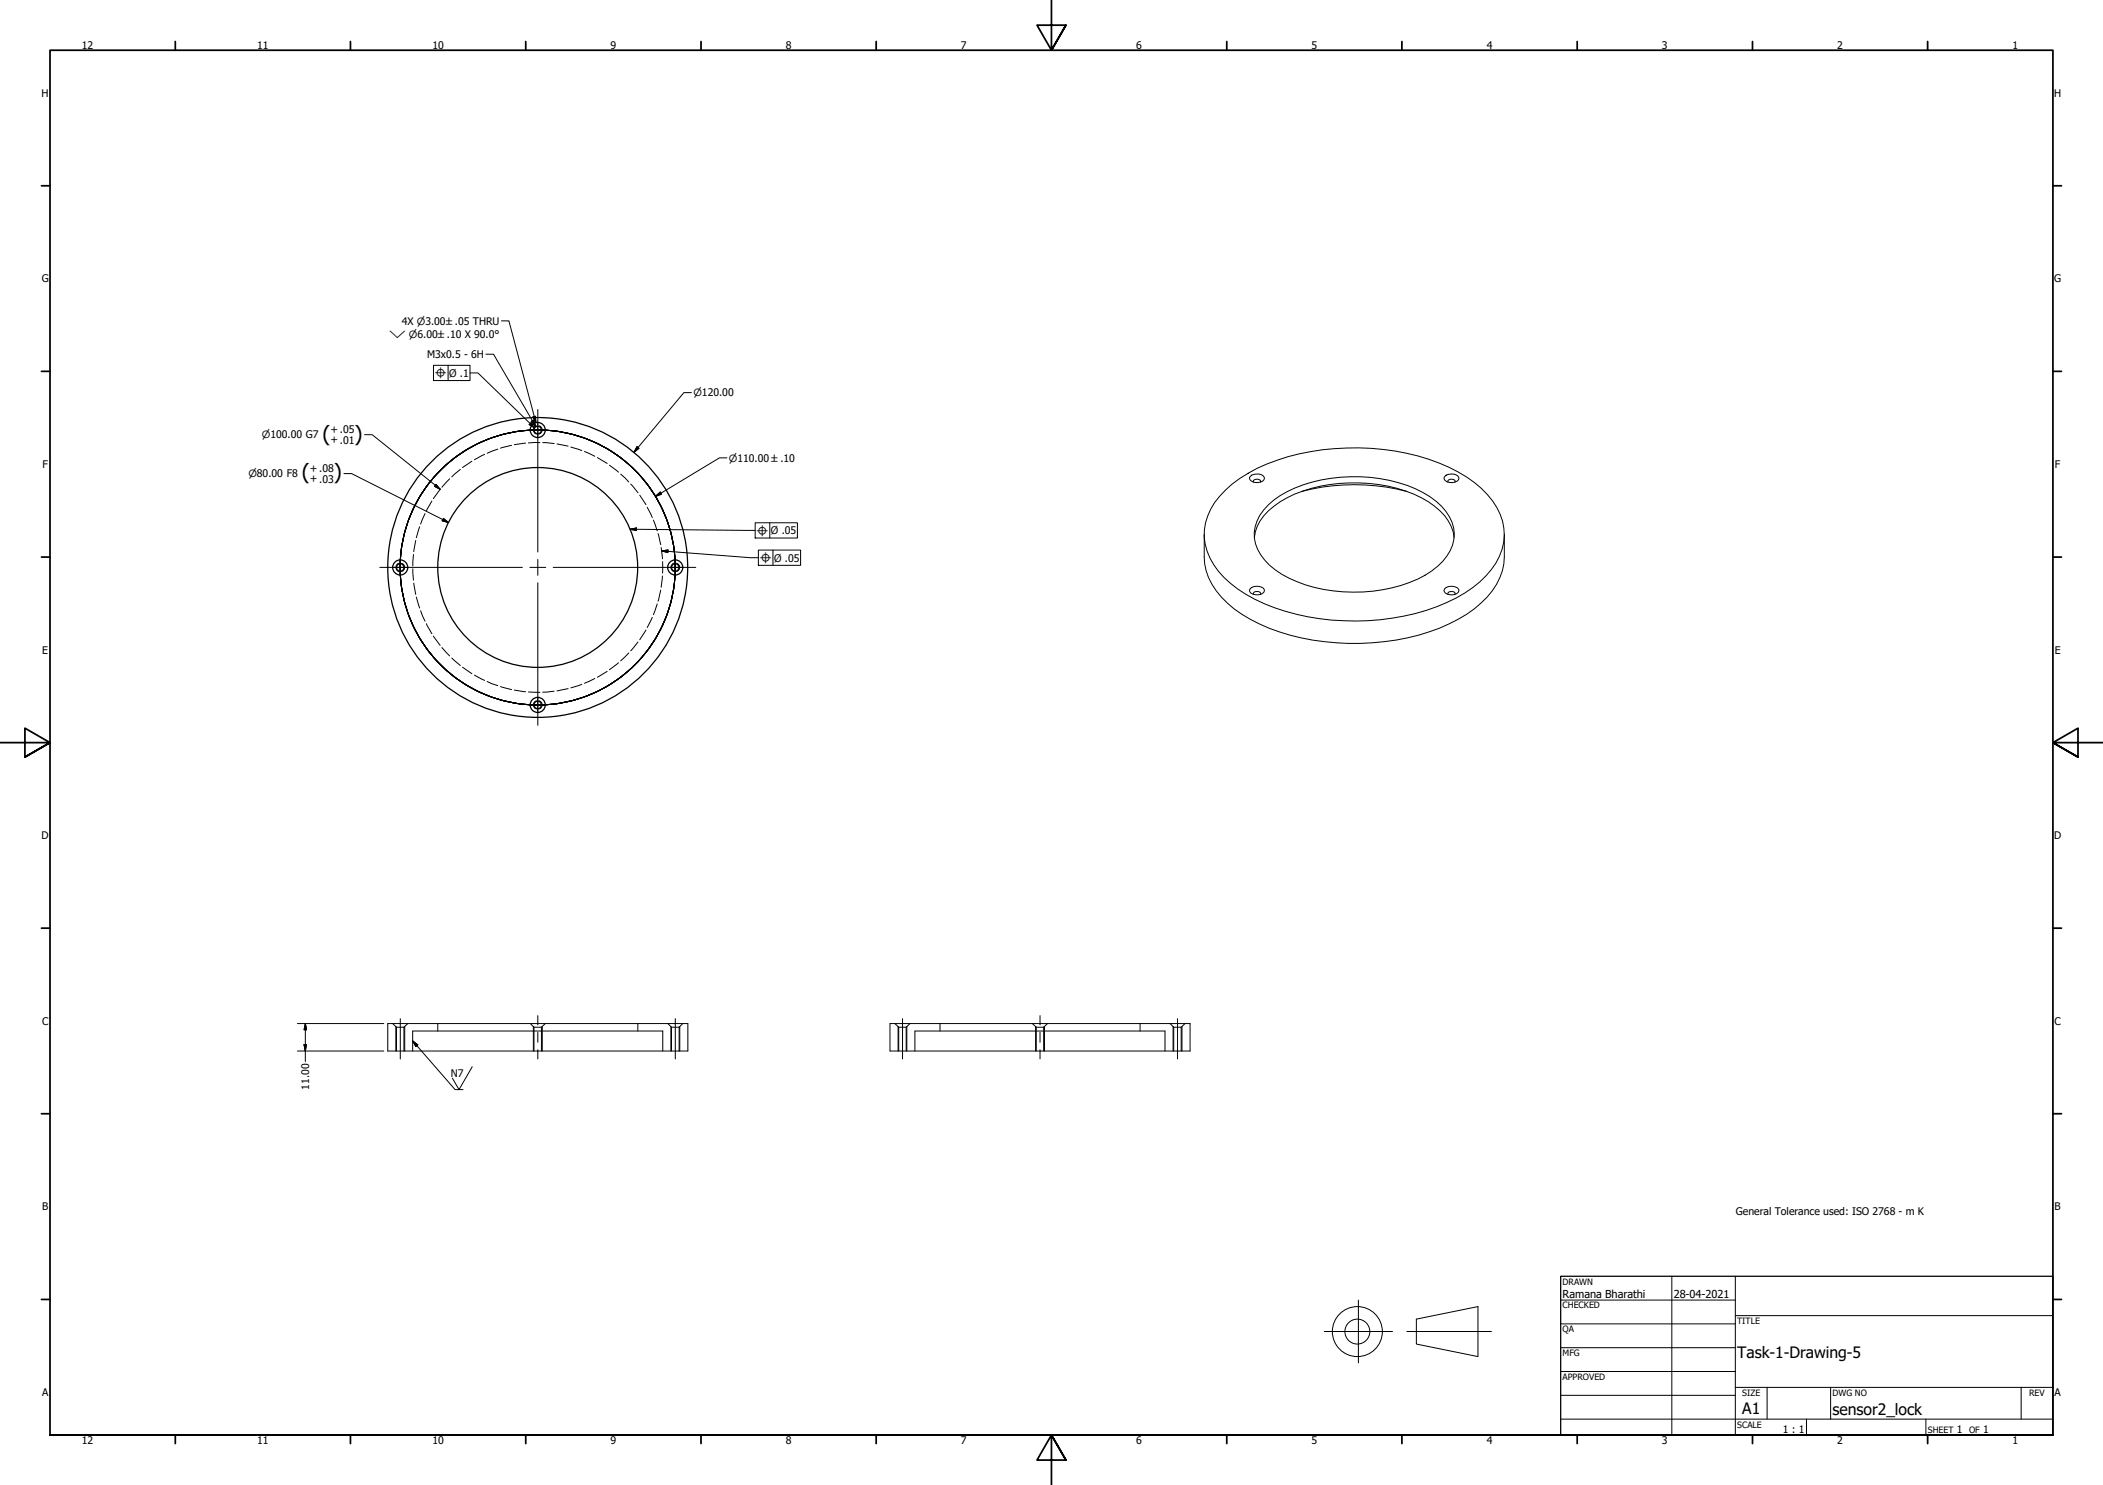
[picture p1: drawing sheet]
<svg xmlns="http://www.w3.org/2000/svg" width="841mm" height="594mm" viewBox="0 0 841 594" stroke-linecap="round" stroke-linejoin="round" font-family="sans-serif">
<!-- layer: 0 -->
<g fill="none" stroke="#000" stroke-width=".4">
<path d="M490.2 196a61.3 61.3 0 0 1 29.3-14.4 97.1 97.1 0 0 1 59.9 5.3 39 39 0 0 1 20.5 18.9 22.1 22.1 0 0 1-5.7 24.6 58.9 58.9 0 0 1-28.2 15.1 95.8 95.8 0 0 1-64.2-5.8 36.1 36.1 0 0 1-19.1-19.3 21.7 21.7 0 0 1 5.1-21.9zM500 190.6a4.1 4.1 0 0 1 5.6 .3 1.65 1.65 0 0 1-1.7 2 3 3 0 0 1-4.2-1.7zM501.3 192.9a1.45 1.45 0 0 1 1.4-1.2 1.45 1.45 0 0 1 1.4 1.2M520.7 196.6a83.2 83.2 0 0 1 41.8 0M577.8 190.6a4.1 4.1 0 0 1 5.6 .3 1.65 1.65 0 0 1-1.7 2 3 3 0 0 1-4.2-1.7zM579.1 192.9l-.1-.5a1.84 1.84 0 0 1 3 0l-.1 .5M481.6 213.8v9a27.2 27.2 0 0 0 12 20.8 77.5 77.5 0 0 0 40.8 13.5 90.4 90.4 0 0 0 48.7-9.4 34.3 34.3 0 0 0 17.7-19.4l.8-5.5v-9M501.6 215a17.9 17.9 0 0 1 7.9-12.5 54.4 54.4 0 0 1 34.1-9.3 53.1 53.1 0 0 1 30.1 9.3 18.5 18.5 0 0 1 7.8 12.5M507.2 202a47.1 47.1 0 0 1 28.9-11.1 58.1 58.1 0 0 1 35.8 7.8 19.6 19.6 0 0 1 9.7 14.8 18.1 18.1 0 0 1-9.1 14.9 57.8 57.8 0 0 1-35.4 8.4 50 50 0 0 1-29.4-10.7 16 16 0 0 1-5.7-15.4 17.3 17.3 0 0 1 5.2-8.7zM500 235.5a4.1 4.1 0 0 1 5.6 .3 2 2 0 0 1-2.6 2.2 2.86 2.86 0 0 1-3.3-1.9zM501.3 237.8l-.1-.4a1.84 1.84 0 0 1 3 0l-.1 .4M577.8 235.5a4.1 4.1 0 0 1 5.6 .3 1.73 1.73 0 0 1-1.7 2 3.2 3.2 0 0 1-4.2-1.7z"/>
<path d="M579.1 237.8l-.1-.4a1.84 1.84 0 0 1 3 0l-.1 .4M155.1 409.5h120v11h-120zM157 409.5l1.6 1.4M158.3 410.7v9.8M158.6 410.9h2.9M158.6 410.9v9.6M161.5 410.9v9.6M161.9 410.7v9.8M163.1 409.5l-1.6 1.4M175.1 409.5v3M212.1 409.5l1.5 1.4M213.3 410.7v9.8"/>
<path d="M213.6 410.9h2.9M213.6 410.9v9.6M216.5 410.9v9.6M216.9 410.7v9.8M218.1 409.5l-1.6 1.4M255.1 409.5v3M267.1 409.5l1.4 1.4M268.3 410.7v9.8M268.5 410.9h3.1M268.5 410.9v9.6M271.6 410.9v9.6M271.8 410.7v9.8"/>
<path d="M273 409.5l-1.4 1.4M355.9 409.5h120v11h-120zM357.9 409.5l1.5 1.4M359.2 410.7v9.8M359.4 410.9h3M359.4 410.9v9.6M362.4 410.9v9.6M362.6 410.7v9.8M363.9 409.5l-1.5 1.4M375.9 409.5v3M412.9 409.5l1.5 1.4M414.1 410.7v9.8"/>
<path d="M414.4 410.9h3M414.4 410.9v9.6M417.4 410.9v9.6M417.7 410.7v9.8M418.9 409.5l-1.5 1.4M455.9 409.5v3M467.9 409.5l1.5 1.4M469.1 410.7v9.8M469.4 410.9h3M469.4 410.9v9.6M472.4 410.9v9.6M472.7 410.7v9.8"/>
<path d="M473.9 409.5l-1.5 1.4M165 420.5v-8h100v8M365.9 420.5v-8h100v8"/>
</g>
<!-- layer: Visible (ANSI) -->
<g fill="none" stroke="#000" stroke-width=".51">
<circle cx="215" cy="172" r="1.49"/>
<circle cx="215" cy="172" r="3"/>
<circle cx="160.1" cy="227" r="1.49"/>
<circle cx="160.1" cy="227" r="3"/>
<circle cx="215" cy="227" r="40"/>
<circle cx="215" cy="227" r="60"/>
<circle cx="270" cy="227" r="1.49"/>
<circle cx="270" cy="227" r="3"/>
<circle cx="215" cy="282" r="1.49"/>
<circle cx="215" cy="282" r="3"/>
</g>
<!-- layer: Hidden (ANSI) -->
<g fill="none" stroke="#000" stroke-width=".4">
<path d="M199.1 179.7l-4.3 1.6M204.6 178.2l-4.4 1.1M210.2 177.3l-4.5 .6M215.9 177.1l-4.6 .1M217 177.1l4.6 .4M222.8 177.6l4.4 .9M228.3 178.9l4.4 1.3M176 195.8l-2.7 3.7M179.8 191.6l-3.1 3.3M184.1 187.8l-3.4 3M188.7 184.5l-3.7 2.5M193.8 181.8l-4.1 2.1"/>
<path d="M233.7 180.6l4.2 1.9M238.9 183l3.9 2.4M243.7 186.1l3.6 2.8M248.2 189.6l3.3 3.2M252.2 193.6l2.9 3.5M255.8 198.1l2.5 3.8M166.2 216.3l-.7 4.4M167.8 210.7l-1.3 4.4M170 205.5l-1.8 4.1M172.7 200.4l-2.2 4M258.8 202.9l2.1 4.1M261.3 208.1l1.5 4.3"/>
<path d="M263.1 213.5l1.1 4.4M264.4 219l.5 4.6M165.1 227.6l.3 4.5M165.4 221.8l-.3 4.6M165.5 233.3l.7 4.5M166.5 238.9l1.3 4.3M264.2 236.1l-1.1 4.4M264.9 230.4l-.5 4.5M265 224.7v4.6M168.2 244.3l1.8 4.2M170.5 249.5l2.2 4M173.3 254.5l2.7 3.7"/>
<path d="M176.7 259.1l3.1 3.3M255.1 256.8l-2.9 3.6M258.3 252.1l-2.5 3.8M260.9 247l-2.1 4.1M262.8 241.6l-1.5 4.3M180.7 263.2l3.4 3M185 266.9l3.7 2.6M189.7 270.1l4.1 2.1M194.8 272.6l4.3 1.7M200.2 274.7l4.4 1.2M205.7 276.1l4.5 .6M211.3 276.8l4.6 .2"/>
<path d="M221.6 276.5l-4.6 .4M227.2 275.5l-4.4 .9M232.7 273.8l-4.4 1.4M237.9 271.4l-4.2 1.9M242.8 268.6l-3.9 2.3M247.3 265.1l-3.6 2.8M251.5 261.2l-3.3 3.2"/>
</g>
<!-- layer: Hidden Narrow (ANSI) -->
<path d="M214.5 170.3a1.73 1.73 0 0 0-1.2 1.7 1.73 1.73 0 0 0 1.2 1.6M215.6 170.3a1.71 1.71 0 0 1 1.3 1.7 1.71 1.71 0 0 1-1.3 1.6M159.5 225.3a1.73 1.73 0 0 0-1.2 1.7 1.73 1.73 0 0 0 1.2 1.6M160.6 225.3a1.71 1.71 0 0 1 1.3 1.7 1.71 1.71 0 0 1-1.3 1.6M269.5 225.3a1.73 1.73 0 0 0-1.2 1.7 1.73 1.73 0 0 0 1.2 1.6M270.6 225.3a1.71 1.71 0 0 1 1.2 1.7 1.71 1.71 0 0 1-1.2 1.6M214.5 280.3a1.73 1.73 0 0 0-1.2 1.7 1.73 1.73 0 0 0 1.2 1.6M215.6 280.3a1.71 1.71 0 0 1 1.3 1.7 1.71 1.71 0 0 1-1.3 1.6" fill="none" stroke="#000" stroke-width=".4"/>
<!-- layer: Border (ANSI) -->
<g fill="none" stroke="#000" stroke-width=".7">
<path d="M70.1 16.6v3.5M140.1 16.6v3.5M210.2 16.6v3.5M280.4 16.6v3.5M350.4 16.6v3.5M420.5 .1v20l-5.8-10h11.6l-5.8 10 5.8-10M490.6 16.6v3.5M560.6 16.6v3.5M630.7 16.6v3.5M700.8 16.6v3.5M770.9 16.6v3.5M16.6 74.3h3.4"/>
<path d="M821 74.3h3.4M16.6 148.6h3.4M821 148.6h3.4M16.6 222.9h3.4M821 222.9h3.4M0 297.1h20l-10-5.8v11.6l10-5.8-10 5.8M841 297.1h-20l10-5.8v11.6l-10-5.8 10 5.8M16.6 371.3h3.4M821 371.3h3.4M16.6 445.6h3.4M821 445.6h3.4M16.6 519.8h3.4"/>
<path d="M821 519.8h3.4M20 574.1v-554h801v554h-801h801M70.1 574.1v3.4M140.1 574.1v3.4M210.2 574.1v3.4M280.4 574.1v3.4M350.4 574.1v3.4M490.6 574.1v3.4M560.6 574.1v3.4M630.7 574.1v3.4M700.8 574.1v3.4M770.9 574.1v3.4"/>
<path d="M426.3 584.1l-5.8-10 5.8 10h-11.6l5.8-10v20"/>
</g>
<!-- layer: Title (ANSI) -->
<g fill="none" stroke="#000" stroke-width=".4">
<path d="M668.6 510.6v63.5M694 510.6v63.5M624.1 520.1h69.9M624.1 529.6h69.9M624.1 539.2h69.9M694 526.3h127M624.1 548.7h69.9M624.1 558.2h69.9M694 555h127M706.7 555v12.7M732.1 555v12.7M808.3 555v12.7"/>
<path d="M624.1 567.7h196.9M722.4 567.7v6.4M770.2 567.7v6.4"/>
</g>
<path d="M624.1 510.6h196.9v63.5h-196.9z" fill="none" stroke="#000" stroke-width=".51"/>
<!-- layer: Sketch Geometry (ANSI) -->
<g fill="none" stroke="#000" stroke-width=".4">
<path d="M529.6 532.7h27.3M543.2 520.1v25.1M562.6 532.7h33.9M566.4 527.7l24.7-5v20l-24.7-5z"/>
<circle cx="542.8" cy="532.7" r="10"/>
<circle cx="542.8" cy="532.7" r="5"/>
</g>
<!-- layer: Center Mark (ANSI) -->
<path d="M215.1 168.8v6.4M215.1 163.8v57M151.9 227h57M156.9 227h6.4M211.9 227h6.3M215.1 223.8v6.4M215.1 233.1v57.1M221.2 227h57.1M266.9 227h6.3M215.1 278.8v6.4" fill="none" stroke="#000" stroke-width=".4"/>
<!-- layer: Centerline (ANSI) -->
<g fill="none" stroke="#000" stroke-width=".4">
<path d="M188.9 178.6l-4.7 2.8-4.4 3.3M195.3 175.7l-3.7 1.5M208.9 172.3l-5.5 .9-5.3 1.5M211.9 172.1h6.3M221.2 172.3l5.5 .9 5.3 1.5M234.8 175.7l3.7 1.5M241.1 178.6l4.8 2.8 4.4 3.3M172.8 191.8l-3.3 4.4-2.9 4.7M177.6 186.7l-2.8 2.8M252.5 186.7l2.8 2.8M257.3 191.8l3.3 4.4 2.9 4.7M162.7 210.1l-1.4 5.3-.9 5.4"/>
<path d="M165.3 203.6l-1.6 3.7M264.8 203.6l1.6 3.7M267.4 210.1l1.4 5.3 .9 5.5M160.1 223.8v6.4M160.4 233.2l.9 5.4 1.4 5.3M269.7 233.2l-.9 5.4-1.4 5.3M270 223.8v6.4M163.7 246.8l1.6 3.6M166.6 253.1l2.9 4.7 3.3 4.4M263.5 253.1l-2.9 4.7-3.3 4.4M266.4 246.8l-1.6 3.6M174.7 264.5l2.9 2.8"/>
<path d="M179.8 269.3l4.4 3.3 4.7 2.8M191.6 276.8l3.7 1.6M198.1 279.4l5.3 1.4 5.5 .9M232 279.4l-5.4 1.4-5.4 .9M238.5 276.8l-3.7 1.6M250.3 269.3l-4.5 3.3-4.7 2.9M255.3 264.5l-2.8 2.8M211.9 281.9h6.3M160.1 407.5v16.1M215.1 406.3v3.7M215.1 413v4M215.1 420v3.6"/>
<path d="M270.1 407.5v16.1M360.9 407.5v16.1M415.9 406.3v3.7M415.9 413v4M415.9 420v3.6M470.9 407.5v16.1"/>
<circle cx="215" cy="227" r="55"/>
</g>
<!-- layer: Dimension (ANSI) -->
<g fill="none" stroke="#000" stroke-width=".4">
<path d="M276.5 157.1h-3l-19.9 23.8M145.8 173.9h3l27.2 21.8M254.8 178.7l.7 .7-1.9 1.5zM137.5 189.5h3.1l38.7 19.5M174.4 193.8l1.6 1.9-2.2-1.2zM262.1 198.6l1.9-1.7 .5 .8zM290.7 183.2h-3l-25.6 15.4M177.4 207.4l1.9 1.6-2.5-.7zM118.9 409.5h34.6M121.6 417.9h1l-.5 2.6zM122.1 409.5l.5 2.5h-1zM122.1 409.5v15.2"/>
<path d="M118.9 420.5h34.6"/>
</g>
<path d="M254.8 178.7l-1.2 2.2zM254.8 178.7l.7 .7-1.9 1.5zM173.8 194.5l2.2 1.2zM174.4 193.8l1.6 1.9-2.2-1.2zM262.1 198.6l1.9-1.7zM262.1 198.6l1.9-1.7 .5 .8zM176.8 208.3l2.5 .7zM177.4 207.4l1.9 1.6-2.5-.7zM121.6 417.9l.5 2.6zM121.6 417.9h1l-.5 2.6zM122.1 409.5l.5 2.5zM122.1 409.5l.5 2.5h-1z" fill="#000" stroke="#000" stroke-width=".4"/>
<!-- layer: Symbol (ANSI) -->
<g fill="none" stroke="#000" stroke-width=".4">
<path d="M200.5 128.4h3l10.8 40.7M173.4 146.1h14.6v6.1h-14.6zM179.2 146.1v6.1M188 149.2h3.1l21.9 21.1M194.3 141.7h3.1l16.8 28.8M212.3 169.2l-.7 .6 1.6 1M212.5 168.6l.9-.5 .8 2.4zM213.2 166.8l.9-.3 .2 2.6zM213.3 170.9l.5 .3-.3-.5 .3 .5M252 211.7l2.5-.5v1.1zM252 211.7l50 .5M302 209.1h16.9v6.1h-16.9z"/>
<path d="M307.8 209.1v6.1M264.6 220.4l2.5-.3v1zM264.6 220.4l35.5 2.7h3.2M303.3 220.1h16.9v6.1h-16.9zM309.1 220.1v6.1M165 416.5l2.1 1.5-.8 .7zM165 416.5l17 19.4h3.2M188.8 426.8l-5.2 9.1-2.7-4.6"/>
</g>
<path d="M211.6 169.8l2.2 1.4zM212.3 169.1l1.5 2.1-2.2-1.4zM212.5 168.6l1.7 1.9zM212.5 168.6l.9-.5 .8 2.4zM213.2 166.8l1.1 2.3zM213.2 166.8l.9-.3 .2 2.6zM252 211.7l2.5-.5zM252 211.7l2.5-.5v1.1zM264.6 220.4l2.5-.3zM264.6 220.4l2.5-.3v1zM165 416.5l2.1 1.5zM165 416.5l2.1 1.5-.8 .7z" fill="#000" stroke="#000" stroke-width=".4"/>
<g font-size="8.4">
<text x="129" y="176.2">(</text>
<text x="141.8" y="176.2">)</text>
<text x="120.7" y="191.8">(</text>
<text x="133.5" y="191.8">)</text>
</g>
<g font-size="6.3">
<text x="694.8" y="543.5">Task-1-Drawing-5</text>
<text x="696.7" y="565.6">A1</text>
<text x="732.9" y="566.1">sensor2_lock</text>
</g>
<g font-size="4.4">
<text x="624.9" y="519.3">Ramana Bharathi</text>
<text x="669.4" y="519.3">28-04-2021</text>
</g>
<g font-size="4.2">
<text x="32.8" y="19.7">12</text>
<text x="102.8" y="19.7">11</text>
<text x="172.9" y="19.7">10</text>
<text x="244.2" y="19.7">9</text>
<text x="314.3" y="19.7">8</text>
<text x="384.3" y="19.7">7</text>
<text x="454.4" y="19.7">6</text>
<text x="524.5" y="19.7">5</text>
<text x="594.6" y="19.7">4</text>
<text x="664.7" y="19.7">3</text>
<text x="734.8" y="19.7">2</text>
<text x="804.8" y="19.7">1</text>
<text x="16.6" y="38.7">H</text>
<text x="821.5" y="38.7">H</text>
<text x="16.7" y="113">G</text>
<text x="821.5" y="113">G</text>
<text x="160.7" y="129.9">4X ⌀3.00±.05 THRU</text>
<text x="170.8" y="143.2">M3x0.5 - 6H</text>
<text x="179.6" y="150.7">Ø .1</text>
<text x="132.1" y="173.1">+ .05</text>
<text x="132.1" y="177.2">+ .01</text>
<text x="17" y="187.2">F</text>
<text x="123.9" y="188.6">+ .08</text>
<text x="821.8" y="187.2">F</text>
<text x="123.9" y="192.8">+ .03</text>
<text x="308.3" y="213.7">Ø .05</text>
<text x="309.6" y="224.6">Ø .05</text>
<text x="16.9" y="261.5">E</text>
<text x="821.8" y="261.5">E</text>
<text x="16.6" y="335.7">D</text>
<text x="821.5" y="335.7">D</text>
<text x="16.8" y="410">C</text>
<text x="821.7" y="410">C</text>
<text x="180.3" y="430.7">N7</text>
<text x="123.6" y="435.9" transform="rotate(-90 123.6 435.9)">11.00</text>
<text x="16.8" y="484.2">B</text>
<text x="821.7" y="484.2">B</text>
<text x="694.2" y="486.3">General Tolerance used: ISO 2768 - m K</text>
<text x="16.8" y="558.5">A</text>
<text x="821.6" y="558.5">A</text>
<text x="713" y="573.3">1 : 1</text>
<text x="782.5" y="573.2">1</text>
<text x="793.1" y="573.2">1</text>
<text x="32.8" y="577.5">12</text>
<text x="102.8" y="577.5">11</text>
<text x="172.9" y="577.5">10</text>
<text x="244.2" y="577.5">9</text>
<text x="314.3" y="577.5">8</text>
<text x="384.3" y="577.5">7</text>
<text x="454.4" y="577.5">6</text>
<text x="524.5" y="577.5">5</text>
<text x="594.6" y="577.5">4</text>
<text x="664.7" y="577.5">3</text>
<text x="734.8" y="577.5">2</text>
<text x="804.8" y="577.5">1</text>
</g>
<g font-size="4">
<text x="155.6" y="135.2">⌵ ⌀6.00±.10 X 90.0°</text>
<text x="173.8" y="151.4">⌖</text>
<text x="277.3" y="158.5">⌀120.00</text>
<text x="104.7" y="175.4">⌀100.00 G7</text>
<text x="291.5" y="184.6">⌀110.00 ±.10</text>
<text x="99.3" y="191">⌀80.00 F8</text>
<text x="302.5" y="214.3">⌖</text>
<text x="303.7" y="225.3">⌖</text>
</g>
<g font-size="3.5">
<text x="624.9" y="513.9">DRAWN</text>
<text x="624.9" y="523.5">CHECKED</text>
<text x="624.9" y="533">QA</text>
<text x="694.8" y="529.6">TITLE</text>
<text x="624.9" y="542.5">MFG</text>
<text x="624.9" y="552">APPROVED</text>
<text x="696.8" y="558.4">SIZE</text>
<text x="732.9" y="558.4">DWG NO</text>
<text x="811.5" y="558.3">REV</text>
<text x="694.8" y="571.1">SCALE</text>
<text x="771" y="573.2">SHEET</text>
<text x="787.5" y="573.2">OF</text>
</g>
</svg>
